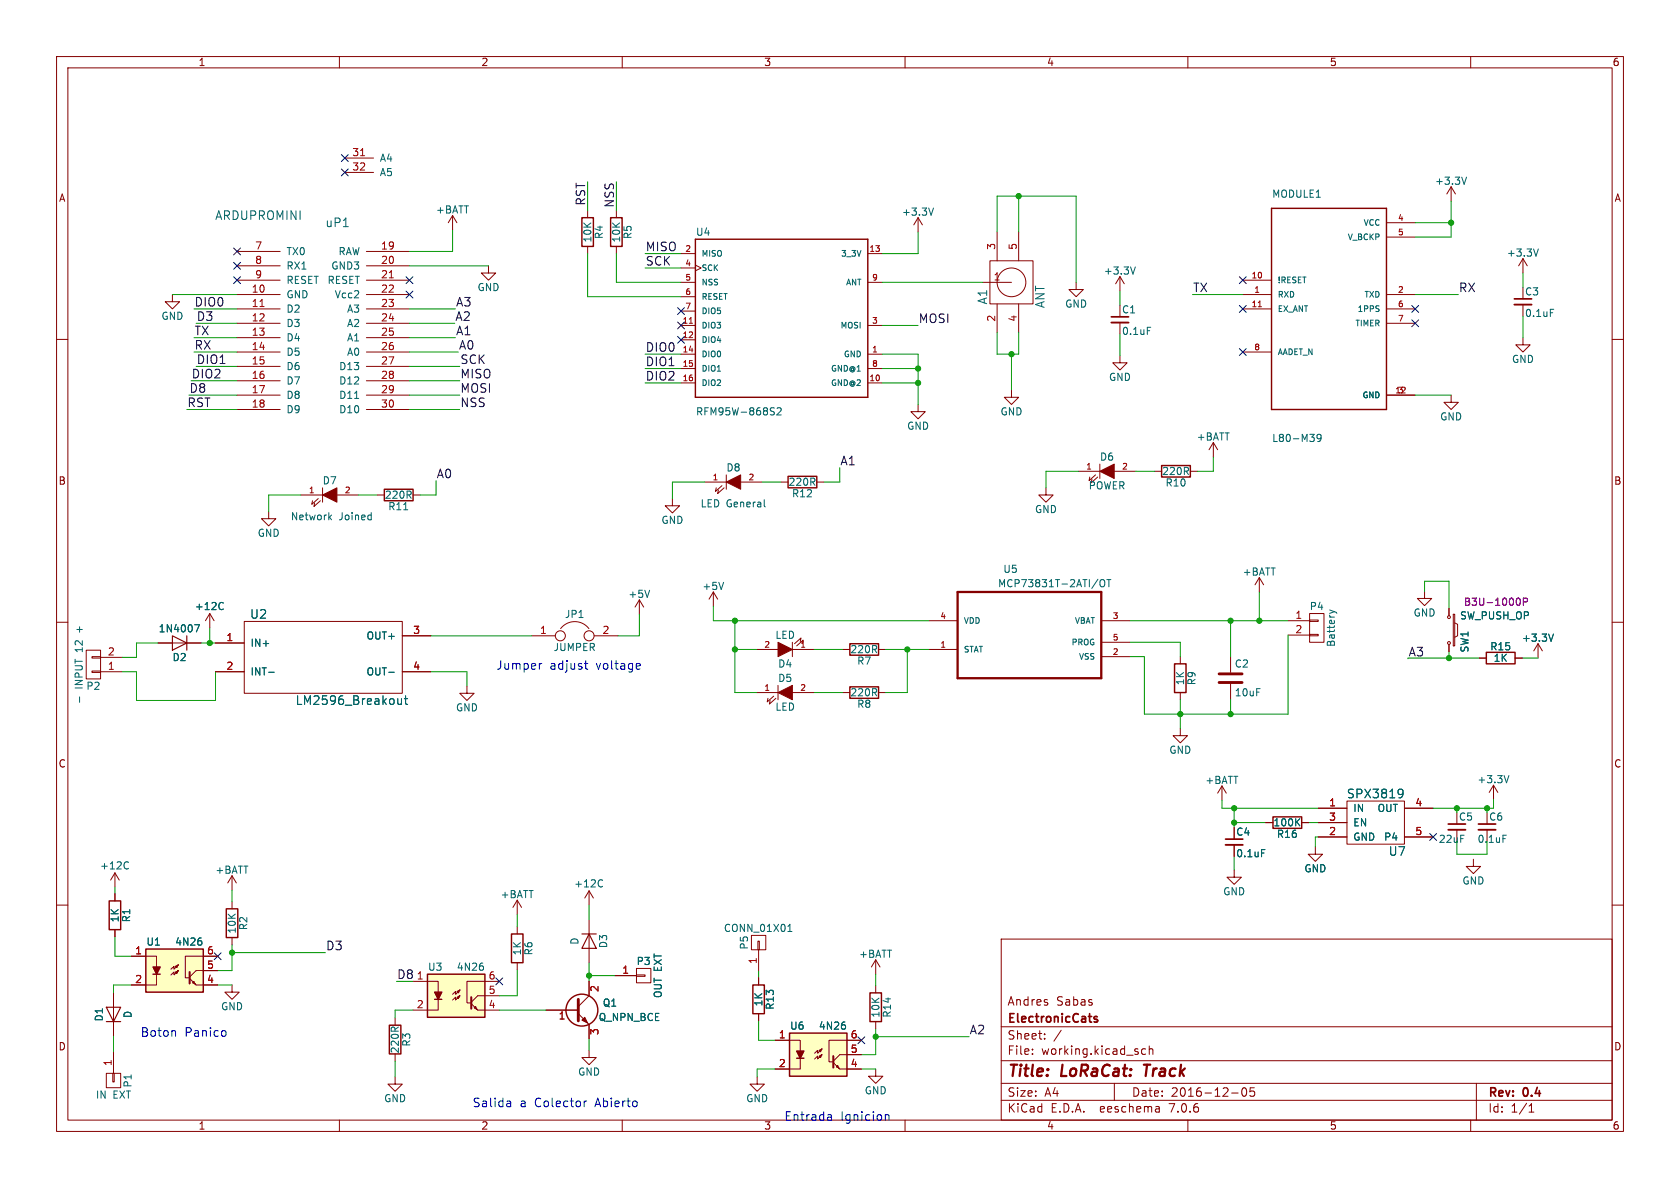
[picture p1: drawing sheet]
<svg xmlns="http://www.w3.org/2000/svg" width="297mm" height="210mm" viewBox="0 0 297 210" stroke-linecap="round" stroke-linejoin="round" font-family="sans-serif">
<g fill="none" stroke="#840000" stroke-width=".18">
<path d="M10 10h277v190h-277zM12 12h273v186h-273zM60 10v2M110 10v2M160 10v2M210 10v2M260 10v2M61 27.9h5M61 30.5h5M80 38.1l-.8 1.3M80 38.1v2.5M80 38.1l.8 1.3"/>
<path d="M103.9 37.2v1.3M109 37.2v1.3M162.3 38.5l-.8 1.3M162.3 38.5v2.5M162.3 38.5l.8 1.3M245.1 39.4h5.1M256.5 33l-.7 1.3M256.5 33v2.6M256.5 33l.8 1.3M10 60h2M30.5 52.1v1.2h1.2l-1.2 1.3-1.3-1.3h1.3M41.9 52.1h7.6"/>
<path d="M41.9 54.6h7.6M41.9 57.2h7.6M41.9 59.7h7.6M41.9 44.5h7.6M41.9 47h7.6M41.9 49.5h7.6M64.8 52.1h7.6M64.8 54.6h7.6M64.8 57.2h7.6M64.8 59.7h7.6M64.8 44.5h7.6M64.8 47h7.6"/>
<path d="M64.8 49.5h7.6M86.4 47v1.3h1.2l-1.2 1.2-1.3-1.2h1.3M103.9 43.6v1.2M109 43.6v1.2M120.4 57.5h2.5M120.4 44.8h2.5M120.4 47.4h2.5M120.4 49.9h2.5M120.4 52.5h2.5M120.4 55h2.5M122.9 46.9l1.1 .5-1.1 .5M153.4 57.5h2.6"/>
<path d="M153.4 44.8h2.6M153.4 49.9h2.6M173.7 49.9h5.1M175 46.1h7.6v7.6h-7.6zM176.3 41v5.1M176.3 53.7v5.1M180.1 41v5.1M180.1 53.7v5.1M190.2 49.9v1.3h1.3l-1.3 1.3-1.2-1.3h1.2M198 48.9v2.5M198 57v2.1M198 48.9l-.8 1.3"/>
<path d="M198 48.9l.8 1.3M219.7 52.1h5.1M219.7 54.6h5.1M219.7 49.5h5.1M245.1 52.1h5.1M245.1 54.6h5.1M245.1 57.2h5.1M245.1 41.9h5.1M269.2 59.7v1.3h1.3l-1.3 1.2-1.2-1.2h1.2M269.2 45.7v2.6M269.2 53.8v2.1M269.2 45.7l-.7 1.3"/>
<path d="M269.2 45.7l.8 1.3M285 60h2M41.9 62.2h7.6M41.9 64.8h7.6M41.9 67.3h7.6M41.9 69.9h7.6M41.9 72.4h7.6M64.8 62.2h7.6M64.8 64.8h7.6M64.8 67.3h7.6M64.8 69.9h7.6M64.8 72.4h7.6"/>
<path d="M120.4 62.6h2.5M120.4 67.7h2.5M120.4 60.1h2.5M120.4 65.2h2.5M153.4 62.6h2.6M153.4 67.7h2.6M153.4 65.2h2.6M162.3 71.5v1.3h1.3l-1.3 1.2-1.3-1.2h1.3M178.8 69v1.2h1.3l-1.3 1.3-1.3-1.3h1.3M198 62.9v1.2h1.3l-1.3 1.3-1.3-1.3h1.3M214.5 78.2l-.8 1.3M214.5 78.2v2.6"/>
<path d="M214.5 78.2l.8 1.3M219.7 62.2h5.1M245.1 69.9h5.1M256.5 69.9v1.2h1.3l-1.3 1.3-1.2-1.3h1.2M47.5 90.4v1.3h1.3l-1.3 1.3-1.3-1.3h1.3M53.2 87.5h3.8M56.3 88.1l-1.2 1.1 .1-.7M56.6 88.5l-1.1 1 .1-.6M57 86.2v2.6M59.6 87.5h3.8M66.7 87.5h1.2M73 87.5h1.3"/>
<path d="M118.9 88.1v1.3h1.2l-1.2 1.3-1.3-1.3h1.3M124.6 85.2h3.8M127.6 85.9l-1.1 1 .1-.7M128 86.2l-1.1 1 .1-.6M128.4 83.9v2.6M130.9 85.2h3.8M138 85.2h1.3M144.4 85.2h1.3M184.9 86.2v1.3h1.3l-1.3 1.3-1.3-1.3h1.3M190.6 83.3h3.8M193.7 83.9l-1.2 1.1 .2-.7M194.1 84.3l-1.2 1 .1-.6"/>
<path d="M194.4 82v2.6M197 83.3h3.8M204.1 83.3h1.3M210.4 83.3h1.3M10 110h2M15.2 114.9h2.6v5.1h-2.6zM16.3 116.1h1.5v.2h-1.5zM16.3 118.6h1.5v.3h-1.5zM17.8 118.7h3.8M17.8 116.2h3.8M27.9 113.7h7.7M37.1 108.5l-.8 1.2"/>
<path d="M37.1 108.5v2.5M37.1 108.5l.7 1.2M38.1 113.7h5.1M38.1 118.7h5.1M43.2 109.9h27.9v12.7h-27.9zM71.1 112.4h5.1M71.1 118.7h5.1M94 112.4h4.2M99.1 111.1a3.1 3.1 0 0 1 5 0M105 112.4h4.2M113 106l-.7 1.3M113 106v2.6"/>
<path d="M113 106l.8 1.3M126.1 104.6l-.8 1.3M126.1 104.6v2.6M126.1 104.6l.8 1.3M133.7 114.8h3.8M140.1 114.8h3.8M140.1 113.5v2.6M141.5 113.4l.1-.6-1.1 1M141.9 113.8l.1-.6-1.2 1M149 114.8h1.2M155.3 114.8h1.3M164.2 109.7h5.1"/>
<path d="M164.2 114.8h5.1M194.7 109.7h5.1M194.7 116.1h5.1M194.7 113.5h5.1M208.7 116.1v1.2M217.6 116.1v2.8M222.6 102.1l-.7 1.3M222.6 102.1v2.5M222.6 102.1l.8 1.3M227.7 109.7h3.8M227.7 112.3h3.8M231.5 112.1h1.5v.3h-1.5z"/>
<path d="M231.5 109.6h1.5v.3h-1.5zM231.5 108.5h2.6v5h-2.6zM251.8 104.5v1.3h1.3l-1.3 1.3-1.2-1.3h1.2M256.2 107.6v1.2M256.2 113.9v1.3M256.9 108.6h.3v5.6h-.3zM257.2 110.1l.5 .3v2l-.5 .2M261.5 116.3h1.3M267.8 116.3h1.3M271.9 113.8l-.8 1.3M271.9 113.8v2.5M271.9 113.8l.8 1.3"/>
<path d="M285 110h2M82.5 121.3v1.3h1.3l-1.3 1.2-1.2-1.2h1.2M133.7 122.4h3.8M136.8 123.1l-1.2 1 .2-.7M137.2 123.4l-1.2 1.1 .1-.7M137.5 121.2v2.5M140.1 122.4h3.8M149 122.4h1.2M155.3 122.4h1.3M208.7 128.8v1.2h1.2l-1.2 1.3-1.3-1.3h1.3M208.7 122.4v1.3M216 138.9l-.7 1.3"/>
<path d="M216 138.9v2.6M216 138.9l.8 1.3M217.6 120.9v2.8M264 138.8l-.7 1.3M264 138.8v2.6M264 138.8l.8 1.3M10 160h2M20.3 154.3v2.5M20.3 158v1.3M20.3 154.3l-.7 1.3M20.3 154.3l.8 1.3M41 154.8l-.7 1.3"/>
<path d="M41 154.8v2.6M41 159.4v1.3M41 154.8l.8 1.3M91.4 159.1l-.7 1.3M91.4 159.1v2.6M91.4 159.1l.8 1.3M104.1 157.5v2.5M104.1 157.5l-.7 1.3M104.1 157.5l.8 1.3M218.2 153.8v1.3h1.3l-1.3 1.2-1.3-1.2h1.3M218.2 149.4v2M223.8 145.4h1.2"/>
<path d="M230.1 145.4h1.3M232.5 149.7v1.3h1.3l-1.3 1.3-1.2-1.3h1.2M233 142.9h5.1M233 148h5.1M233 145.4h5.1M238.1 141.6h10.2v7.6h-10.2zM248.3 142.9h5.1M248.3 148h5.1M257.6 146.7v2M260.5 151.9v1.3h1.2l-1.2 1.2-1.3-1.2h1.3M262.9 146.7v2M285 160h2"/>
<path d="M20.1 175.5v7.6M20.3 164.3v1.3M23.2 169h4.5v5.1h-4.5M31 170.8l.5-.2-.2 .5zM31.5 170.6l-.7 .7v-.5l-.6 .5M31.5 171.6l-.2 .5-.3-.3 .5-.2-.7 .7v-.5l-.6 .5M33.5 173l1.2 1.1h3.8M34 173.7l.3-.2 .2 .5zM38.5 169h-5.7v3.8h.6M38.5 171.6h-3.8l-1.2 1.1M41 174.1v1.3h1.3l-1.3 1.3-1.2-1.3h1.2M41 165.7v1.3"/>
<path d="M69.8 180v1.2M73 173.5h4.5v5.1h-4.5M80.8 175.3l.5-.3-.2 .5zM81.3 175l-.8 .8v-.5l-.5 .5M81.3 176l-.2 .5-.3-.2 .5-.3-.8 .8v-.5l-.5 .5M83.3 177.4l1.2 1.2h3.8M83.8 178.2l.3-.3 .2 .5zM88.3 173.5h-5.8v3.8h.7M88.3 176h-3.8l-1.2 1.2M91.4 163.8v1.3M91.4 170.2v1.3M96.5 178.6h5.7"/>
<path d="M102.2 179.2l1.9 1.9v2.5M104.1 162.6v7.6M104.1 173.5v2.5l-1.9 1.9M108.7 172.5h3.8M112.5 172.3h1.5v.3h-1.5zM112.5 171.2h2.6v2.5h-2.6zM132.8 165.4h2.6v2.5h-2.6zM134 166.4h.2v1.5h-.2zM134.1 167.9v3.8M134.1 172.8v1.3M134.1 179.2v1.3M154.8 169.7v2.5"/>
<path d="M154.8 174.2v1.3M154.8 169.7l-.7 1.2M154.8 169.7l.8 1.2M177 166h108v32h-108zM18.8 189.7h2.5v2.6h-2.5zM19.9 189.7h.3v1.6h-.3zM20.1 185.9v3.8M60 198v2M69.8 190.4v1.2h1.3l-1.3 1.3-1.2-1.3h1.2M69.8 186.3v1.3M104.1 185.7v1.2h1.3l-1.3 1.3-1.2-1.3h1.2M110 198v2"/>
<path d="M133.9 190.4v1.2h1.2l-1.2 1.3-1.3-1.3h1.3M137 183.9h4.5v5.1h-4.5M144.8 185.7l.5-.3-.2 .5zM145.3 185.4l-.7 .8v-.5l-.6 .5M145.3 186.4l-.2 .5-.3-.2 .5-.3-.7 .8v-.5l-.6 .5M147.3 187.8l1.2 1.2h3.8M148.1 188.3l.2 .5-.5-.2zM152.3 183.9h-5.7v3.8h.6M152.3 186.4h-3.8l-1.2 1.2M154.8 189v1.2h1.3l-1.3 1.3-1.3-1.3h1.3M154.8 180.6v1.3M160 198v2"/>
<path d="M177 194.5h108M177 191.5h108M177 187.5h108M177 181.5h108M182.5 186.3v.1M182.5 185.5v.1M184.7 183.6v.1M184.7 182.8v.1M187.6 182.1l-1.3 2M197 191.5v3M202.5 185.5l-.4-.1-.3 .3v.4l.2 .2h.5M203.2 185.5l.2-.1 .3 .1 .1 .9"/>
<path d="M203.2 184.9v1.5M204.9 195.7l.1 .9M205 196.5l-.2 .1M205 196h-.2M210 198v2M217.7 193.2h1.2M219.7 192.4l.2-.1a.81 .81 0 0 1 .6 .6 .81 .81 0 0 1-.3 .8l-.2 .1a.81 .81 0 0 1-.3-1.4zM221.7 192.3h-.7v.7l.2-.1h.5l.1 .3-.1 .5-.2 .1-.5-.1M260 198v2M261 191.5v6.5M270.3 196.6h.9M270.3 195.5l.4-.4v1.5"/>
<circle cx="178.8" cy="49.9" r="2.54"/>
<circle cx="99.1" cy="112.4" r=".89"/>
<circle cx="104.1" cy="112.4" r=".89"/>
<circle cx="256.2" cy="109.1" r=".25"/>
<circle cx="256.2" cy="113.7" r=".25"/>
</g>
<path d="M202.2 188.2h1.2M202.8 188.2l-.3 2" fill="none" stroke="#840000" stroke-width=".4"/>
<path d="M196.5 56h3M267.7 52.8h3.1M216.7 148.3h3M256 145.7h3.1M261.4 145.7h3M194 179.8l-.4-.1-.2 .2 .1 .2 .5 .2v.3h-.6" fill="none" stroke="#840000" stroke-width=".3"/>
<g fill="none" stroke="#006464" stroke-width=".18">
<path d="M165 36.8l-.4 1.2M259.3 31.3l-.5 1.3M60.7 40.1h.9M200.7 47.2l-.4 1.3M202.8 57.9h.6M272 44l-.5 1.3M274.1 54.7h.6M62.7 70.4h.7M136.4 72.7l.4 .1 .1 .3-.2 .3h-.3M136.4 72.1h.5M137.4 72.2l.5-.1 .2 .3-.8 1h.8M231.6 76.8h.7l-.4 .5"/>
<path d="M232.3 77.4v.5M233.5 77.3l-.2 .3-.4-.1-.1-.2 .1-.5h.4l.2 .1a.84 .84 0 0 1-.3 1.1h-.3M58.3 91.4l.3 .5M58.6 91l-.5 .5M71.4 90.1h.7M135.1 89.4l.2 .2M34.4 110.4h.9l-.6 1.3M39.1 106.5l.4 .1M39.5 107.6l-.4 .2M47.5 118.8h1M68.7 118.8h1M114.8 104.3l-.4 1.3"/>
<path d="M127.9 102.9l-.4 1.3M194.5 102.6l.3-.1a.43 .43 0 0 1 .5 .4v.4a.42 .42 0 0 1-.4 .4 .42 .42 0 0 1-.4-.4zM195.7 102.5h.7M196 102.5v1.2M235.1 107.8l.8 .3M235.9 108.1l-.8 .3M235.9 108.1l.4 .2M274.6 112.1l-.4 1.3M14.1 123.2v1M70.3 123.5l.1 .9 .4 .1 .2-.1M71 123.5v1M71.5 123.5h.6"/>
<path d="M71.7 123v1.3l.4 .2M247.5 139.5l.5 .2a1.01 1.01 0 0 1-.4 1.3M266.8 137.1l-.5 1.3M22.3 152.3l.4 .2M22.7 153.5l-.4 .1M106.2 155.5l.3 .1M106.5 156.7l-.3 .1M223 150.2h.6M229.2 145.3l.6 .7M229.8 144.7l-.7 .8M248 140.2l-.3 .3h-.2M265.7 147.6h.6"/>
<path d="M35.6 166.4v.6M85.4 170.9v.5M139.3 164.7h.7M139.4 163.7l.2-.3v1.3M149.4 181.3v.5"/>
</g>
<g fill="#840000" stroke="#840000" stroke-width=".18">
<path d="M194.4 83.3l2.6-1.3v2.6z"/>
<path d="M57 87.5l2.6-1.3v2.6z"/>
<path d="M137.5 113.5l2.6 1.3-2.6 1.3z"/>
<path d="M137.5 122.4l2.6-1.2v2.5z"/>
<path d="M128.4 85.2l2.5-1.3v2.6z"/>
<path d="M102.9 180.3l.5-.5 .5 1z"/>
</g>
<g fill="none" stroke="#840000" stroke-width=".25">
<path d="M102.9 38.5h2v5.1h-2zM107.9 38.5h2.1v5.1h-2.1zM224.8 36.8h20.3v35.6h-20.3zM122.9 42.3h30.5v27.9h-30.5zM67.9 86.5h5.1v2h-5.1zM139.3 84.2h5.1v2h-5.1zM205.4 82.3h5v2h-5zM150.2 113.8h5.1v2h-5.1zM207.6 117.3h2.1v5.1h-2.1zM262.8 115.3h5v2h-5zM150.2 121.4h5.1v2h-5.1zM19.3 159.3h2v5h-2z"/>
<path d="M225 144.4h5.1v2h-5.1zM25.8 167.8h10.1v7.6h-10.1zM27.1 172.2h1.2M40 160.7h2v5h-2zM75.6 172.2h10.1v7.6h-10.1zM76.8 176.7h1.3M90.4 165.1h2.1v5.1h-2.1zM133.1 174.1h2v5.1h-2zM153.8 175.5h2v5.1h-2zM68.8 181.2h2.1v5.1h-2.1zM139.6 182.6h10.1v7.6h-10.1zM140.8 187.1h1.3"/>
<circle cx="102.9" cy="178.6" r="2.82"/>
</g>
<path d="M196.5 57h3M267.7 53.8h3.1M216.7 149.4h3M256 146.7h3.1M261.4 146.7h3" fill="none" stroke="#840000" stroke-width=".33"/>
<path d="M63.7 27.5h.8M46 54.2h.7M68.8 49.1h.7M121.9 57.1h.5M222.4 54.2h.6" fill="none" stroke="#a90000" stroke-width=".18"/>
<path d="M268.4 105.7a.68 .68 0 0 1 .4 .7 .68 .68 0 0 1-.4 .6M269.3 106.4l.6-.1 .1-.1v-.3l-.7-.2v1.3" fill="none" stroke="#840084" stroke-width=".18"/>
<path d="M30.5 112.4l2.5 1.3-2.5 1.2zM33 112.4v2.5M18.8 178.1h2.5l-1.2 2.5zM102.9 165.1h2.5M104.1 165.1l1.3 2.5h-2.5zM18.8 180.6h2.5" fill="none" stroke="#840000" stroke-width=".2"/>
<path d="M169.3 104.6h25.4v15.3h-25.4z" fill="none" stroke="#840000" stroke-width=".41"/>
<path d="M215.5 119.1h4.1M215.5 120.7h4.1M102.2 176.7v3.8" fill="none" stroke="#840000" stroke-width=".51"/>
<g fill="#ffffc2" stroke="#ffffc2" stroke-width=".18">
<path d="M139.6 182.6h10.1v7.6h-10.1z"/>
<path d="M25.8 167.8h10.1v7.6h-10.1z"/>
<path d="M75.6 172.2h10.1v7.6h-10.1z"/>
</g>
<path d="M33.5 171.8v2.1M83.3 176.3v2M147.3 186.7v2" fill="none" stroke="#840000" stroke-width=".36"/>
<g fill="#840000" stroke="#840000" stroke-width=".25">
<path d="M140.8 185.8h1.3l-.6 1.3z"/>
<path d="M27.1 170.9h1.2l-.6 1.3z"/>
<path d="M76.8 175.4h1.3l-.6 1.3z"/>
</g>
<g fill="none" stroke="#0000c2" stroke-width=".18">
<path d="M95.8 117.3l-.4 .1M103.3 117.3h.6M103.6 116.8v1.3l.3 .2M112.7 117.3l.4 .1 .1 .2-.7 .2M113.1 118.2l-.4 .1M30.8 182.2l.2 .2v.8M39.7 182.2l.3 .3v.4l-.3 .3M89.8 194.6h.3l.2 .2v.8M90.3 195.6h-.5M90.3 195l-.5 .1M103.3 194.6v1M103.7 194.6l-.3 .1-.1 .2"/>
<path d="M146.5 197l.4 .1 .1 1M147 198l-.5 .1M147 197.4l-.5 .1M156.5 197.2l.2-.2 .4 .1 .1 1M156.5 197v1.1"/>
</g>
<g fill="none" stroke="#009600" stroke-width=".18">
<path d="M103.9 32.1v5.1M109 32.1v5.1M180.1 34.7v6.3M250.2 39.4h6.3M256.5 35.6v6.3h-6.3M30.5 52.1h11.4M34.3 59.7h7.6M34.3 54.6h7.6M34.7 57.2h7.2M72.4 57.2h8M72.4 59.7h8.1M72.4 54.6h8.1"/>
<path d="M72.4 47h14M80 40.6v3.9h-7.6M103.9 44.8v7.7h16.5M109 44.8v5.1h11.4M114 44.8h6.4M114 47.4h6.4M156 49.9h17.7M156 57.5h6.3M162.3 41v3.8h-6.3M176.3 58.8v3.8h3.8v-3.8M176.3 41v-6.3h13.9v15.2M198 51.4v2.6"/>
<path d="M198 59.1v3.8M210.8 52.1h8.9M250.2 52.1h7.6M269.2 48.3v2.5M269.2 55.9v3.8M33 72.4h8.9M33.4 69.9h8.5M33.8 67.3h8.1M34.3 62.2h7.6M34.7 64.8h7.2M72.4 69.9h8.9M72.4 67.3h8.9"/>
<path d="M72.4 64.8h8.9M72.4 62.2h8.6M72.4 72.4h8.9M114 62.6h6.4M114 65.2h6.4M114 67.7h6.4M156 62.6h6.3v8.9M156 65.2h6.3M156 67.7h6.3M178.8 62.6v6.4M250.2 69.9h6.3M53.2 87.5h-5.7v2.9"/>
<path d="M63.4 87.5h3.3M77.1 85v2.5h-2.8M124.6 85.2h-5.7v2.9M134.7 85.2h3.3M148.5 82.7v2.5h-2.8M190.6 83.3h-5.7v2.9M200.8 83.3h3.3M214.5 80.8v2.5h-2.8M21.6 118.7h2.5v5.1h14v-5.1M27.9 113.7h-3.8v2.5h-2.5M35.6 113.7h2.5M37.1 111v2.7"/>
<path d="M76.2 118.7h6.3v2.6M76.2 112.4h17.8M113 108.6v3.8h-3.8M126.1 107.2v2.5h38.1M129.9 114.8h3.8M129.9 109.7v12.7h3.8M143.9 114.8h5.1M156.6 114.8h7.6M160.4 114.8v7.6h-3.8M199.8 113.5h8.9v2.6M199.8 109.7h27.9M217.6 109.7v6.4"/>
<path d="M222.6 104.6v5.1M227.7 112.3v13.9h-25.4v-10.1h-2.5M248.9 116.3h12.6M251.8 104.5v-1.8h4.4v4.9M256.2 115.2v1.1M269.1 116.3h2.8M143.9 122.4h5.1M208.7 123.7v5.1M217.6 123.7v2.5M20.3 156.8v1.2M41 157.4v2M216 141.5v1.4h17"/>
<path d="M218.2 145.4h5.6M218.2 142.9v3.4M218.2 151.4v2.4M231.4 145.4h1.6M233 148h-.5v1.7M257.6 142.9v.7M257.6 148.7v2.3h5.3v-2.3M262.9 142.9v.7M264 141.4v1.5h-10.6M20.3 165.6v3.4h2.9M23.2 174.1h-3.1v1.4M38.5 174.1h2.5"/>
<path d="M41 168.4h16.5M41 167v4.6h-2.5M73 178.6h-3.2v1.4M88.3 178.6h8.2M91.4 161.7v2.1M91.4 171.5v4.5h-3.1M104.1 172.5h4.6M104.1 160v2.6M104.1 170.2v3.3M134.1 171.7v1.1M154.8 172.2v2M20.1 183.1v2.8"/>
<path d="M69.8 187.6v2.8M104.1 183.6v2.1M134.1 180.5v3.4h2.9M137 189h-3.1v1.4M152.3 189h2.5M154.8 183.3h16.5M154.8 181.9v4.5h-2.5"/>
</g>
<g fill="none" stroke="#000084" stroke-width=".18">
<path d="M60.4 27.3l1.2 1.2M60.4 29.9l1.2 1.2M61.6 27.3l-1.2 1.2M61.6 29.9l-1.2 1.2M41.3 46.4l1.2 1.2M41.3 48.9l1.2 1.2M41.3 43.8l1.2 1.3M42.5 46.4l-1.2 1.2M42.5 48.9l-1.2 1.2M42.5 43.8l-1.2 1.3M71.8 51.5l1.2 1.2M71.8 48.9l1.2 1.2"/>
<path d="M73 51.5l-1.2 1.2M73 48.9l-1.2 1.2M119.8 59.5l1.2 1.2M119.8 54.4l1.2 1.2M119.8 56.9l1.2 1.2M121 59.5l-1.2 1.2M121 54.4l-1.2 1.2M121 56.9l-1.2 1.2M219.1 54l1.2 1.2M219.1 48.9l1.2 1.2M220.3 54l-1.2 1.2M220.3 48.9l-1.2 1.2"/>
<path d="M249.6 54l1.2 1.2M249.6 56.5l1.2 1.3M250.8 54l-1.2 1.2M250.8 56.5l-1.2 1.3M219.1 61.6l1.2 1.2M220.3 61.6l-1.2 1.2M252.8 147.3l1.2 1.3M254 147.3l-1.2 1.3M37.9 168.4l1.2 1.2M39.1 168.4l-1.2 1.2M87.7 172.9l1.2 1.2M88.9 172.9l-1.2 1.2"/>
<path d="M151.7 183.3l1.2 1.2M152.9 183.3l-1.2 1.2"/>
</g>
<g fill="#009600" stroke="#009600" stroke-width=".18">
<circle cx="162.3" cy="65.2" r=".46"/>
<circle cx="162.3" cy="67.7" r=".46"/>
<circle cx="180.1" cy="34.7" r=".46"/>
<circle cx="178.8" cy="62.6" r=".46"/>
<circle cx="218.2" cy="145.4" r=".46"/>
<circle cx="217.6" cy="126.2" r=".46"/>
<circle cx="218.2" cy="142.9" r=".46"/>
<circle cx="208.7" cy="126.2" r=".46"/>
<circle cx="222.6" cy="109.7" r=".46"/>
<circle cx="217.6" cy="109.7" r=".46"/>
<circle cx="256.5" cy="39.4" r=".46"/>
<circle cx="257.6" cy="142.9" r=".46"/>
<circle cx="262.9" cy="142.9" r=".46"/>
<circle cx="256.2" cy="116.3" r=".46"/>
<circle cx="104.1" cy="172.5" r=".46"/>
<circle cx="154.8" cy="183.3" r=".46"/>
<circle cx="41" cy="168.4" r=".46"/>
<circle cx="37.1" cy="113.7" r=".46"/>
<circle cx="160.4" cy="114.8" r=".46"/>
<circle cx="129.9" cy="109.7" r=".46"/>
<circle cx="129.9" cy="114.8" r=".46"/>
</g>
<g font-size="2.8" fill="#840000">
<text x="178" y="190.9">Title:</text>
<text x="187.7" y="190.9">LoRaCat:</text>
<text x="203.1" y="190.9">Track</text>
</g>
<g font-size="2.1" fill="#006464">
<text x="38" y="39.1">ARDUPROMINI</text>
<text x="57.4" y="40.4">uP1</text>
<text x="174.7" y="53.9" transform="rotate(-90 174.7 53.9)">A1</text>
<text x="184.9" y="54.6" transform="rotate(-90 184.9 54.6)">ANT</text>
<text x="44.1" y="109.6">U2</text>
<text x="52.2" y="124.8">LM2596_Breakout</text>
<text x="238" y="141.3">SPX3819</text>
<text x="245.4" y="151.5">U7</text>
</g>
<g font-size="2.1" fill="#0f0f0f">
<text x="103.6" y="36.4" transform="rotate(-90 103.6 36.4)">RST</text>
<text x="108.7" y="36.8" transform="rotate(-90 108.7 36.8)">NSS</text>
<text x="114" y="47.1">SCK</text>
<text x="114" y="44.5">MISO</text>
<text x="210.8" y="51.8">TX</text>
<text x="257.8" y="51.8">RX</text>
<text x="34.3" y="59.4">TX</text>
<text x="34.3" y="54.3">DIO0</text>
<text x="34.7" y="56.8">D3</text>
<text x="80.4" y="56.8">A2</text>
<text x="80.5" y="54.3">A3</text>
<text x="80.5" y="59.4">A1</text>
<text x="162.3" y="57.2">MOSI</text>
<text x="34.3" y="61.9">RX</text>
<text x="34.7" y="64.5">DIO1</text>
<text x="81" y="61.9">A0</text>
<text x="81.3" y="64.5">SCK</text>
<text x="114" y="62.3">DIO0</text>
<text x="114" y="64.8">DIO1</text>
<text x="33.4" y="69.5">D8</text>
<text x="33.8" y="67">DIO2</text>
<text x="81.3" y="69.5">MOSI</text>
<text x="81.3" y="67">MISO</text>
<text x="114" y="67.4">DIO2</text>
<text x="33" y="72.1">RST</text>
<text x="81.3" y="72.1">NSS</text>
<text x="148.5" y="82.4">A1</text>
<text x="77.1" y="84.7">A0</text>
<text x="57.5" y="168.1">D3</text>
<text x="171.3" y="182.9">A2</text>
</g>
<g font-size="2.1" fill="#0000c2">
<text x="87.6" y="118.5">Jumper</text>
<text x="97.1" y="118.5">adjust</text>
<text x="105.4" y="118.5">voltage</text>
<text x="24.8" y="183.4">Boton</text>
<text x="32.6" y="183.4">Panico</text>
<text x="83.4" y="195.8">Salida</text>
<text x="91.9" y="195.8">a</text>
<text x="94.6" y="195.8">Colector</text>
<text x="105.4" y="195.8">Abierto</text>
<text x="138.6" y="198.3">Entrada</text>
<text x="148.6" y="198.3">Ignicion</text>
</g>
<g font-size="2.1" fill="#009600">
<text x="248.9" y="116.1">A3</text>
<text x="70.1" y="173.2">D8</text>
</g>
<g font-size="2.1" fill="#840000">
<text x="178" y="178">Andres</text>
<text x="186.7" y="178">Sabas</text>
<text x="178" y="184">Sheet:</text>
<text x="178" y="181.2">ElectronicCats</text>
<text x="178" y="186.7">File:</text>
<text x="184.1" y="186.7">working.kicad_sch</text>
<text x="178" y="196.9">KiCad</text>
<text x="178" y="194.1">Size:</text>
<text x="184.7" y="194.1">A4</text>
<text x="185.7" y="196.9">E.D.A.</text>
<text x="194.6" y="196.9">eeschema</text>
<text x="200" y="194.1">Date:</text>
<text x="207" y="196.9">7.0.6</text>
<text x="207" y="194.1">2016-12-05</text>
<text x="263" y="194.3">Rev:</text>
<text x="263" y="196.9">Id:</text>
<text x="267.1" y="196.9">1/1</text>
<text x="269.4" y="194.3">0.4</text>
</g>
<g font-size="1.8" fill="#840000">
<text x="35" y="11.9">1</text>
<text x="85" y="11.9">2</text>
<text x="135" y="11.9">3</text>
<text x="185" y="11.9">4</text>
<text x="235" y="11.9">5</text>
<text x="285" y="11.9">6</text>
<text x="10.3" y="35.9">A</text>
<text x="285.3" y="35.9">A</text>
<text x="10.3" y="85.9">B</text>
<text x="285.3" y="85.9">B</text>
<text x="10.3" y="135.9">C</text>
<text x="285.3" y="135.9">C</text>
<text x="218.4" y="147.9">C4</text>
<text x="10.3" y="185.9">D</text>
<text x="285.3" y="185.9">D</text>
<text x="35" y="199.9">1</text>
<text x="85" y="199.9">2</text>
<text x="135" y="199.9">3</text>
<text x="185" y="199.9">4</text>
<text x="235" y="199.9">5</text>
<text x="285" y="199.9">6</text>
</g>
<g font-size="1.8" fill="#a90000">
<text x="62.2" y="27.7">31</text>
<text x="62.2" y="30.2">32</text>
<text x="45" y="44.2">7</text>
<text x="45" y="46.7">8</text>
<text x="67.3" y="44.2">19</text>
<text x="67.3" y="46.7">20</text>
<text x="176" y="44.3" transform="rotate(-90 176 44.3)">3</text>
<text x="179.8" y="44.3" transform="rotate(-90 179.8 44.3)">5</text>
<text x="44.4" y="51.8">10</text>
<text x="45" y="49.3">9</text>
<text x="67.3" y="49.3">21</text>
<text x="67.3" y="51.8">22</text>
<text x="175.6" y="49.7">1</text>
<text x="44.4" y="54.4">11</text>
<text x="44.4" y="56.9">12</text>
<text x="44.4" y="59.4">13</text>
<text x="67.3" y="54.4">23</text>
<text x="67.3" y="56.9">24</text>
<text x="67.3" y="59.4">25</text>
<text x="176" y="57" transform="rotate(-90 176 57)">2</text>
<text x="179.8" y="57" transform="rotate(-90 179.8 57)">4</text>
<text x="44.4" y="62">14</text>
<text x="44.4" y="64.5">15</text>
<text x="67.3" y="62">26</text>
<text x="67.3" y="64.5">27</text>
<text x="44.4" y="67.1">16</text>
<text x="44.4" y="69.6">17</text>
<text x="67.3" y="67.1">28</text>
<text x="67.3" y="69.6">29</text>
<text x="44.4" y="72.1">18</text>
<text x="67.3" y="72.1">30</text>
<text x="39.9" y="113.4">1</text>
<text x="73" y="112.1">3</text>
<text x="95.4" y="112.1">1</text>
<text x="106.4" y="112.1">2</text>
<text x="228.9" y="109.5">1</text>
<text x="228.9" y="112">2</text>
<text x="19" y="118.5">1</text>
<text x="19" y="116">2</text>
<text x="39.9" y="118.5">2</text>
<text x="73" y="118.5">4</text>
<text x="234.9" y="142.6">1</text>
<text x="250.1" y="142.6">4</text>
<text x="234.9" y="147.7">2</text>
<text x="234.9" y="145.2">3</text>
<text x="250.1" y="147.7">5</text>
<text x="23.8" y="168.8">1</text>
<text x="23.8" y="173.9">2</text>
<text x="36.5" y="173.9">4</text>
<text x="36.5" y="171.3">5</text>
<text x="36.5" y="168.8">6</text>
<text x="73.6" y="173.2">1</text>
<text x="86.3" y="173.2">6</text>
<text x="109.9" y="172.2">1</text>
<text x="133.9" y="170.5" transform="rotate(-90 133.9 170.5)">1</text>
<text x="73.6" y="178.3">2</text>
<text x="86.3" y="178.3">4</text>
<text x="86.3" y="175.8">5</text>
<text x="106.1" y="175.5" transform="rotate(-90 106.1 175.5)">2</text>
<text x="98.7" y="180.5">1</text>
<text x="106.1" y="183.1" transform="rotate(-90 106.1 183.1)">3</text>
<text x="137.6" y="183.6">1</text>
<text x="150.3" y="183.6">6</text>
<text x="19.8" y="188.5" transform="rotate(-90 19.8 188.5)">1</text>
<text x="137.6" y="188.7">2</text>
<text x="150.3" y="188.7">4</text>
<text x="150.3" y="186.2">5</text>
</g>
<g font-size="1.8" fill="#006464">
<text x="67.1" y="28.8">A4</text>
<text x="67.1" y="31.3">A5</text>
<text x="224.8" y="35.2">MODULE1</text>
<text x="253.6" y="32.9">+3.3V</text>
<text x="77" y="37.9">+BATT</text>
<text x="122.9" y="41.9">U4</text>
<text x="159.4" y="38.3">+3.3V</text>
<text x="50.5" y="45.3">TX0</text>
<text x="50.5" y="47.9">RX1</text>
<text x="58.5" y="47.9">GND3</text>
<text x="59.7" y="45.3">RAW</text>
<text x="104.7" y="43" transform="rotate(-90 104.7 43)">10K</text>
<text x="106.8" y="42.4" transform="rotate(-90 106.8 42.4)">R4</text>
<text x="109.8" y="43" transform="rotate(-90 109.8 43)">10K</text>
<text x="111.9" y="42.4" transform="rotate(-90 111.9 42.4)">R5</text>
<text x="266.3" y="45.6">+3.3V</text>
<text x="50.5" y="52.9">GND</text>
<text x="50.5" y="50.4">RESET</text>
<text x="57.8" y="50.4">RESET</text>
<text x="59.1" y="52.9">Vcc2</text>
<text x="84.3" y="51.7">GND</text>
<text x="195" y="48.7">+3.3V</text>
<text x="269.5" y="52.4">C3</text>
<text x="28.4" y="56.7">GND</text>
<text x="50.5" y="55.5">D2</text>
<text x="50.5" y="58">D3</text>
<text x="61.3" y="55.5">A3</text>
<text x="61.3" y="58">A2</text>
<text x="188.2" y="54.6">GND</text>
<text x="198.3" y="55.6">C1</text>
<text x="198.3" y="59.4">0.1uF</text>
<text x="269.5" y="56.2">0.1uF</text>
<text x="50.5" y="60.6">D4</text>
<text x="50.5" y="63.1">D5</text>
<text x="50.5" y="65.6">D6</text>
<text x="59.9" y="65.6">D13</text>
<text x="61.3" y="60.6">A1</text>
<text x="61.3" y="63.1">A0</text>
<text x="267.2" y="64.4">GND</text>
<text x="50.5" y="68.2">D7</text>
<text x="50.5" y="70.7">D8</text>
<text x="59.9" y="68.2">D12</text>
<text x="59.9" y="70.7">D11</text>
<text x="196" y="67.5">GND</text>
<text x="50.5" y="73.3">D9</text>
<text x="59.9" y="73.3">D10</text>
<text x="122.9" y="73.6">RFM95W-868S2</text>
<text x="160.3" y="76.2">GND</text>
<text x="176.8" y="73.6">GND</text>
<text x="254.5" y="74.5">GND</text>
<text x="128.3" y="83.5">D8</text>
<text x="194.4" y="81.6">D6</text>
<text x="211.5" y="78.1">+BATT</text>
<text x="224.8" y="78.3">L80-M39</text>
<text x="57" y="85.8">D7</text>
<text x="67.9" y="88.4">220R</text>
<text x="123.8" y="89.9">LED General</text>
<text x="139.3" y="86.1">220R</text>
<text x="139.9" y="88.1">R12</text>
<text x="192.4" y="86.7">POWER</text>
<text x="205.3" y="84.2">220R</text>
<text x="206" y="86.2">R10</text>
<text x="45.5" y="95.1">GND</text>
<text x="51.3" y="92.2">Network</text>
<text x="59.9" y="92.2">Joined</text>
<text x="68.5" y="90.4">R11</text>
<text x="116.8" y="92.8">GND</text>
<text x="182.9" y="90.9">GND</text>
<text x="177.3" y="101.5">U5</text>
<text x="219.6" y="102">+BATT</text>
<text x="111" y="105.9">+5V</text>
<text x="124.1" y="104.5">+5V</text>
<text x="176.3" y="104">MCP73831T-2ATI/OT</text>
<text x="14.8" y="111.6" transform="rotate(-90 14.8 111.6)">+</text>
<text x="28" y="112">1N4007</text>
<text x="34.4" y="108.1">+12C</text>
<text x="64.7" y="113.3">OUT+</text>
<text x="99.8" y="109.4">JP1</text>
<text x="137" y="113.1">LED</text>
<text x="231.4" y="108.1">P4</text>
<text x="249.8" y="109.2">GND</text>
<text x="258" y="109.7">SW_PUSH_OP</text>
<text x="269" y="113.6">+3.3V</text>
<text x="14.8" y="115.1" transform="rotate(-90 14.8 115.1)">12</text>
<text x="30.4" y="117.1">D2</text>
<text x="44.2" y="114.5">IN+</text>
<text x="44.2" y="119.6">INT-</text>
<text x="64.7" y="119.6">OUT-</text>
<text x="97.8" y="115.3">JUMPER</text>
<text x="137.5" y="118.2">D4</text>
<text x="150.2" y="115.7">220R</text>
<text x="151.4" y="117.7">R7</text>
<text x="218.2" y="118.2">C2</text>
<text x="236.2" y="114.5" transform="rotate(-90 236.2 114.5)">Battery</text>
<text x="259.8" y="115.4" transform="rotate(-90 259.8 115.4)">SW1</text>
<text x="263.4" y="115.2">R15</text>
<text x="264" y="117.2">1K</text>
<text x="14.8" y="121.8" transform="rotate(-90 14.8 121.8)">INPUT</text>
<text x="15.2" y="122.1">P2</text>
<text x="80.5" y="126">GND</text>
<text x="137" y="125.8">LED</text>
<text x="137.5" y="120.8">D5</text>
<text x="150.2" y="123.3">220R</text>
<text x="151.4" y="125.3">R8</text>
<text x="209.5" y="121.2" transform="rotate(-90 209.5 121.2)">1K</text>
<text x="211.6" y="121.2" transform="rotate(-90 211.6 121.2)">R9</text>
<text x="218.2" y="123.3">10uF</text>
<text x="206.6" y="133.5">GND</text>
<text x="213" y="138.8">+BATT</text>
<text x="239.1" y="143.7">IN</text>
<text x="243.4" y="143.7">OUT</text>
<text x="261.1" y="138.7">+3.3V</text>
<text x="225" y="146.3">100K</text>
<text x="225.6" y="148.3">R16</text>
<text x="239.1" y="148.8">GND</text>
<text x="239.1" y="146.3">EN</text>
<text x="244.6" y="148.8">P4</text>
<text x="254.3" y="149.2">22uF</text>
<text x="257.8" y="145.3">C5</text>
<text x="261.1" y="149.2">0.1uF</text>
<text x="263.2" y="145.3">C6</text>
<text x="17.6" y="153.9">+12C</text>
<text x="38" y="154.7">+BATT</text>
<text x="218.4" y="151.7">0.1uF</text>
<text x="230.5" y="154.4">GND</text>
<text x="88.4" y="159">+BATT</text>
<text x="101.4" y="157.1">+12C</text>
<text x="216.1" y="158.5">GND</text>
<text x="258.4" y="156.6">GND</text>
<text x="21.2" y="163.1" transform="rotate(-90 21.2 163.1)">1K</text>
<text x="23.2" y="163.1" transform="rotate(-90 23.2 163.1)">R1</text>
<text x="25.8" y="167.4">U1</text>
<text x="30.9" y="167.4">4N26</text>
<text x="41.9" y="165.1" transform="rotate(-90 41.9 165.1)">10K</text>
<text x="43.9" y="164.5" transform="rotate(-90 43.9 164.5)">R2</text>
<text x="102.5" y="167.1" transform="rotate(-90 102.5 167.1)">D</text>
<text x="107.5" y="167.7" transform="rotate(-90 107.5 167.7)">D3</text>
<text x="127.9" y="164.9">CONN_01X01</text>
<text x="132.4" y="168" transform="rotate(-90 132.4 168)">P5</text>
<text x="75.6" y="171.8">U3</text>
<text x="80.7" y="171.8">4N26</text>
<text x="92.3" y="169" transform="rotate(-90 92.3 169)">1K</text>
<text x="94.3" y="169" transform="rotate(-90 94.3 169)">R6</text>
<text x="112.5" y="170.8">P3</text>
<text x="151.8" y="169.5">+BATT</text>
<text x="39" y="178.8">GND</text>
<text x="106.5" y="178.2">Q1</text>
<text x="117.2" y="176.5" transform="rotate(-90 117.2 176.5)">OUT EXT</text>
<text x="135" y="178" transform="rotate(-90 135 178)">1K</text>
<text x="137" y="178.6" transform="rotate(-90 137 178.6)">R13</text>
<text x="18.4" y="180.7" transform="rotate(-90 18.4 180.7)">D1</text>
<text x="23.5" y="180.1" transform="rotate(-90 23.5 180.1)">D</text>
<text x="72.7" y="185.1" transform="rotate(-90 72.7 185.1)">R3</text>
<text x="105.7" y="180.7">Q_NPN_BCE</text>
<text x="139.6" y="182.2">U6</text>
<text x="144.7" y="182.2">4N26</text>
<text x="155.7" y="180" transform="rotate(-90 155.7 180)">10K</text>
<text x="157.7" y="180" transform="rotate(-90 157.7 180)">R14</text>
<text x="70.7" y="186.3" transform="rotate(-90 70.7 186.3)">220R</text>
<text x="102.1" y="190.3">GND</text>
<text x="16.8" y="194.4">IN</text>
<text x="20" y="194.4">EXT</text>
<text x="23.5" y="192.3" transform="rotate(-90 23.5 192.3)">P1</text>
<text x="67.8" y="195">GND</text>
<text x="131.8" y="195">GND</text>
<text x="152.8" y="193.6">GND</text>
</g>
<text font-size="1.8" fill="#840084" x="258.7" y="107.3">B3U-1000P</text>
<g font-size="1.4" fill="#006464">
<text x="240.9" y="40.1">VCC</text>
<text x="124" y="45.6">MISO</text>
<text x="148.6" y="45.6">3_3V</text>
<text x="238.1" y="42.6">V_BCKP</text>
<text x="124" y="48.1">SCK</text>
<text x="124" y="50.6">NSS</text>
<text x="124" y="53.2">RESET</text>
<text x="149.4" y="50.6">ANT</text>
<text x="225.8" y="52.8">RXD</text>
<text x="225.8" y="50.3">!RESET</text>
<text x="241.1" y="52.8">TXD</text>
<text x="124" y="58.3">DIO3</text>
<text x="124" y="55.7">DIO5</text>
<text x="148.5" y="58.3">MOSI</text>
<text x="225.8" y="55.3">EX_ANT</text>
<text x="239.5" y="57.9">TIMER</text>
<text x="239.9" y="55.3">1PPS</text>
<text x="124" y="60.8">DIO4</text>
<text x="124" y="63.3">DIO0</text>
<text x="124" y="65.9">DIO1</text>
<text x="146.8" y="65.9">GND@1</text>
<text x="149" y="63.3">GND</text>
<text x="225.8" y="63">AADET_N</text>
<text x="124" y="68.4">DIO2</text>
<text x="146.8" y="68.4">GND@2</text>
<text x="240.7" y="70.6">GND</text>
<text x="170.3" y="110.5">VDD</text>
<text x="189.9" y="110.5">VBAT</text>
<text x="170.3" y="115.5">STAT</text>
<text x="189.3" y="114.3">PROG</text>
<text x="190.6" y="116.8">VSS</text>
</g>
<g font-size="1.4" fill="#a90000">
<text x="247" y="39.1">4</text>
<text x="247" y="41.7">5</text>
<text x="121.1" y="44.6">2</text>
<text x="121.1" y="47.1">4</text>
<text x="153.6" y="44.6">13</text>
<text x="121.1" y="49.7">5</text>
<text x="121.1" y="52.2">6</text>
<text x="154.1" y="49.7">9</text>
<text x="221.2" y="49.3">10</text>
<text x="221.6" y="51.8">1</text>
<text x="247" y="51.8">2</text>
<text x="120.6" y="57.3">11</text>
<text x="120.6" y="59.8">12</text>
<text x="121.1" y="54.7">7</text>
<text x="154.1" y="57.3">3</text>
<text x="221.2" y="54.4">11</text>
<text x="247" y="54.4">6</text>
<text x="247" y="56.9">7</text>
<text x="120.6" y="62.4">14</text>
<text x="120.6" y="64.9">15</text>
<text x="154.1" y="62.4">1</text>
<text x="154.1" y="64.9">8</text>
<text x="221.6" y="62">8</text>
<text x="120.6" y="67.4">16</text>
<text x="153.6" y="67.4">10</text>
<text x="246.6" y="69.6">12</text>
<text x="247" y="69.6">3</text>
<text x="191.9" y="83.1">1</text>
<text x="198.3" y="83.1">2</text>
<text x="54.5" y="87.2">1</text>
<text x="60.9" y="87.2">2</text>
<text x="125.9" y="85">1</text>
<text x="132.2" y="85">2</text>
<text x="166.1" y="109.5">4</text>
<text x="196.6" y="109.5">3</text>
<text x="196.6" y="113.3">5</text>
<text x="135" y="114.6">2</text>
<text x="141.4" y="114.6">1</text>
<text x="166.1" y="114.6">1</text>
<text x="196.6" y="115.8">2</text>
<text x="135" y="122.2">1</text>
<text x="141.4" y="122.2">2</text>
</g>
</svg>
